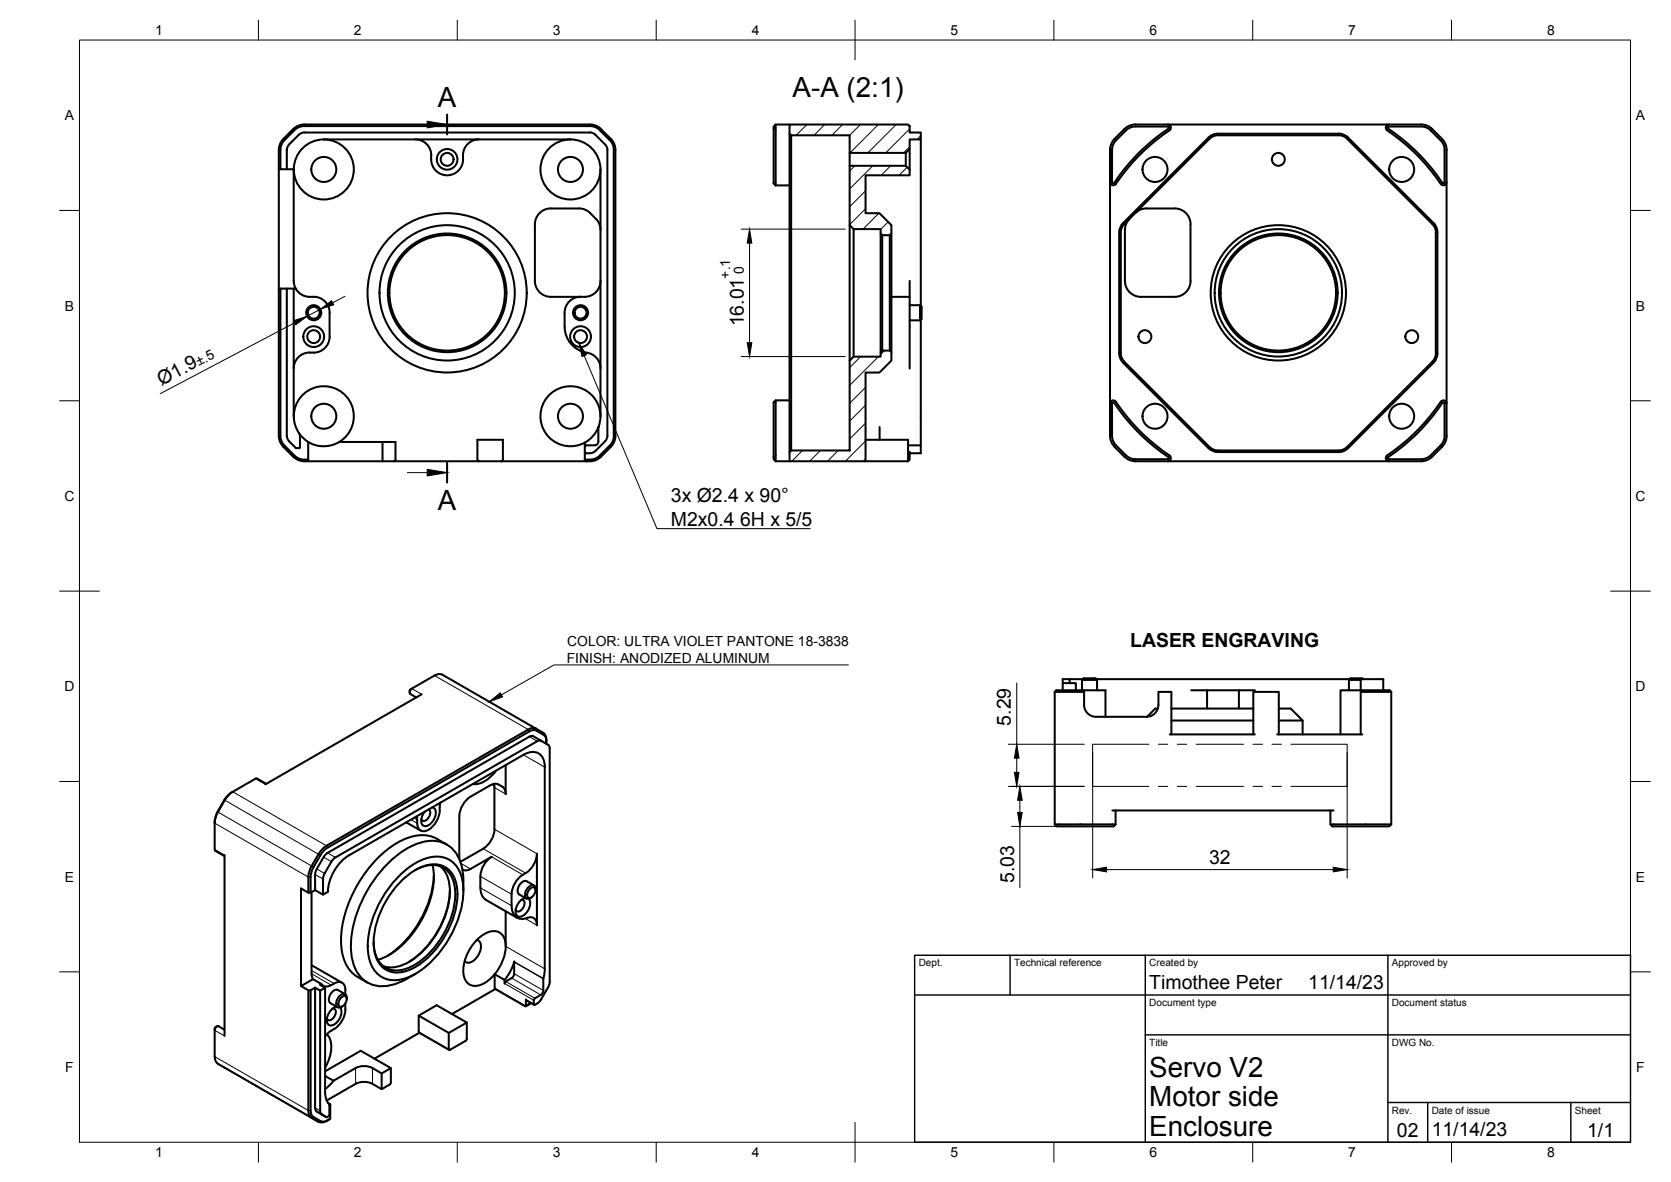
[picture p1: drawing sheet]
<svg xmlns="http://www.w3.org/2000/svg" width="420mm" height="297mm" viewBox="0 0 420 297" stroke-linecap="round" stroke-linejoin="round" font-family="sans-serif">
<!-- layer: Visible -->
<g fill="none" stroke="#000" stroke-width=".51">
<path d="M71.6 35.2l-.6 .7-.5 1.3v5.3h1.6M71.6 35.2l2.8-2.8 1.7-.7h72.2l.9 .1 1.3 .6 2.8 2.8M72.7 36.3l-.4 .7-.2 .7v4.8h1.8M73.7 32.5l-2.8 2.8-.7 1.4-.1 1v71.8M76.5 33.3h71.8M76.5 31.3h71.8M76.5 33.3l-1.1 .3-2.7 2.7M76.5 31.3l-1.5 .3-1.3 .8M81.4 35h62M81.4 35a7.5 7.5 0 0 0-7.5 7.6M81.4 35a7.5 7.5 0 0 1 7.6 7.6 7.5 7.5 0 0 1-7.6 7.5 7.5 7.5 0 0 1-7.5-7.5M104.4 35a4.1 4.1 0 0 1 4 5.1 4.1 4.1 0 0 0 4.6 3.9 4.1 4.1 0 0 0 3.4-5 4 4 0 0 1 4-4"/>
<path d="M148.3 33.3l1.1 .3 2.7 2.7M148.3 31.3l1.5 .3 1.3 .8 2.8 2.9 .7 1.4 .1 1M152.2 36.3l.4 .7 .1 .7M152.7 37.7v71.8M153.3 35.2l.8 1.1 .2 1.4v71.8M154.7 37.7v71.8M195 31.3v15.3l-.5-.5v-14.3zM195 31.3h3.5M198.5 31.3h29.8l.4 .4v1.6h2.8v1.7h-2.8v2.5l-.9 .9h-14.2v-4.4h-14.7l-.4-.4zM198.5 33.6v80M198.9 34v79.2M213.6 38.4v3.3"/>
<path d="M227.8 38.4v3.3M228.7 37.5v5.1M231.5 35v41.9M285.5 31.3h71.8M285.5 31.8h8.1l.3 .2-.1 .3M285.5 31.8l-.9 .1-1.2 .6-2.8 2.7-.7 1.2-.3 1.3v8.1l.4 .3a50.6 50.6 0 0 1 13.8-13.8M285.5 31.3l-1.5 .3-1.3 .8-2.8 2.9-.5 .9-.3 1v72.3M293.6 31.3a.79 .79 0 0 1 .8 .6 .79 .79 0 0 1-.4 .9 49.6 49.6 0 0 0-13.4 13.4M304.1 34.9l-21.4 21.4-.7 1.2-.2 .9v30.4l.2 .9 .7 1.2 21.4 21.4M304.2 34.9l1.1-.8 1-.1 31.2 .1 1.2 .8 21.5 21.4M349.1 32.3a49 49 0 0 1 13.6 13.7M349.1 32.3l-.2-.3 .3-.2h8.1l1.3 .2 .8 .5 3.1 3.1 .6 1.2 .1 .9"/>
<path d="M349.2 31.3a.8 .8 0 0 0-.7 .6 .8 .8 0 0 0 .3 .9 49.6 49.6 0 0 1 13.5 13.4M357.3 31.3l1 .1 1.4 .7 2.9 2.8 .8 1.3 .3 1.5M363.2 37.7v8.1M363.7 37.7v71.8M70.1 42.5h.4M73.9 42.6v28l.4 1.9M138.5 52.4h7.1M138.5 52.4a4 4 0 0 0-4 4v14.2a4 4 0 0 0 4 4h8.5a4 4 0 0 0 4-4M145.6 52.4l1.5 .3a6.9 6.9 0 0 1 2.7 2.3M149.8 55l.9 1.3 .3 1.5M151 42.6v62M195 46.6h3.5"/>
<path d="M213.6 41.7h14.2l.9 .9v1.5h-11.1v9.5h3.5l3 3v2.1l-.4 .4h-1.9l-.4-.4v-1.1h-6.8l-1-1zM213.6 56.6v34M214.6 57.6v32M221.4 58.7v29.8M221.8 59.1v29M223.7 59.1v29M224.1 58.7v29.8M279.1 45.8a.79 .79 0 0 0 .6 .7 .79 .79 0 0 0 .9-.3M282.4 56l21.5-21.4 1.3-.9 1.1-.1h30.3l1.5 .3 .9 .7 21.4 21.4 .9 1.4 .1 1v30.3l-.3 1.6-.7 .9-21.4 21.4-1.4 .8-1 .2h-30.3l-1.6-.4-.9-.6-21.4-21.4-.8-1.4-.2-1v-30.4l.2-1zM288.3 52.4h7M288.3 52.4l-1.6 .3-1.3 .8M295.3 52.4a4 4 0 0 1 4 4l.1 14.2a4 4 0 0 1-4.1 4h-8.4a4 4 0 0 1-4-4v-13.3l.5-1.5 .6-.8"/>
<path d="M360.2 56.3l.5 .8 .3 1.3M361 58.4v30.4M363.2 45.8l-.2 .3-.3-.1M363.7 45.8a.79 .79 0 0 1-.5 .7 .79 .79 0 0 1-.9-.3M70.1 72.5h.4M72.1 72.5h2.3M73.9 72.5v32.1M74.3 72.5l.8 1 1 .7 1.8 .4M77.9 74.6h1M78.9 74.6a4 4 0 0 1 4 4M82.9 78.6v6M146 74.6a4 4 0 0 0-4 4v3.5"/>
<path d="M224.1 74.6h4.6M228.7 76.7h2.6a2.04 2.04 0 0 1 .4 1.9 2 2 0 0 1-.4 1.9M228.7 70.6v22M231.3 76.7v3.8M77.9 88.6a4 4 0 0 0-4 4M82.9 84.6a4.2 4.2 0 0 1-5 4M142 82.1a6.8 6.8 0 0 0 6.3 6.7 4 4 0 0 1 2.7 3.8M213.6 90.6l1-1h6.8v-1.1l.4-.4h1.9l.4 .4v2.1l-3 3h-3.5v22.3h-19.1v-2.3l.4-.4h14.7zM228.7 80.5h2.6M231.5 80.3v33.6h-2.8M360.2 90.9l-21.5 21.4-1.2 .8-.9 .1h-30.3l-1.4-.3-.7-.6M361 88.7l-.3 1.4-.5 .8"/>
<path d="M70.1 109.5l.1 1 .7 1.4 2.8 2.9M70.5 109.5l.1 .9 .6 1.3 3.2 3.1 1.2 .6 1.9 .1v-4.4M70.5 109.5v-37h1.6v37M72.1 109.5l.2 .7 .4 .7M72.7 110.9l1.7 1.7M73.7 114.7l.8 .7 1 .4 2 .1v-.4M73.9 104.6l.4 2.6 .9 1.7M73.9 104.6a7.5 7.5 0 0 1 11.2-6.6 7.5 7.5 0 0 1 .2 13M74.4 112.6h.8M75.2 108.9l.2 .6v2.9l-.2 .2M75.2 108.9l1.1 1.2 1.2 .9M77.5 115.9h21.5"/>
<path d="M85.3 111a7.5 7.5 0 0 1-7.1 .4l-.7-.3M85.3 111.1h14.1v4.4M96.2 111.1v4.8M99.4 115.5l-.4 .4M120 115.5v-5h6.4v5M120.1 115.5l.3 .4M126.4 115.5l-.3 .4M147 111.2v4.3h1.8l1.3-.5 3.2-3M147.1 115.5l.4 .4M150.5 107.4v3.6a.9 .9 0 0 1-.9 .9h-2.2l-.3 .4M150.5 107.3v.1M151 104.6l-.5 2.7"/>
<path d="M151 104.6a7.5 7.5 0 0 0-10.5-6.9 7.5 7.5 0 0 0-2.3 12.3 7.5 7.5 0 0 0 12.3-2.7M151.1 114.7l-1.3 .9-1.5 .3h-49.3M152.7 109.5l-.1 .7-.5 .7-2.4 2.4-1 .6a1.51 1.51 0 0 1-1.6-.2v-.2M154.3 109.5l-.2 1.4-.8 1.1M154.7 109.5l-.1 1-.7 1.4-2.8 2.9M195 100.6v15.3l-.5-.5v-14.3l.5-.5h3.5M195 115.9h3.5M217.6 110.5h10.7v5.4M217.6 115.9h10.7M221.2 107.3v3.2M228.3 111.9h3.2M228.7 113.5v2l-.4 .4"/>
<path d="M279.1 109.5l.1 1 .7 1.4 2.8 2.9M279.6 109.5l.1 .9 .6 1.2 2.8 2.8 1.1 .7 1.3 .3M280.2 101.2a49 49 0 0 0 13.6 13.7M280.2 101.2l-.4-.1-.2 .3v8.1M280.6 101a50.4 50.4 0 0 0 13.6 13.6l.2 .5-.1 .5-.7 .3M280.6 101a.79 .79 0 0 0-.9-.4 .79 .79 0 0 0-.6 .8M282.7 114.7l1.3 .9 1.5 .3M293.8 114.8l.1 .4-.3 .2h-8.1M360.1 114.7l-1.3 .9-1.5 .3h-71.8M362.7 101.2a50.6 50.6 0 0 1-13.7 13.8l.2 .4h8.1l1.3-.3 1.2-.7 2.7-2.8 .6-1.2 .1-.9M362.7 101.2l.3-.1 .2 .3M363.2 101.4v8.1"/>
<path d="M363.7 101.4a.79 .79 0 0 0-.5-.8 .79 .79 0 0 0-.9 .4 50.7 50.7 0 0 1-13.7 13.6l-.2 .5 .2 .5 .6 .3M363.7 109.5l-.1 1-.7 1.4-2.8 2.9M103.5 173l5.8-3.2 .8-.4h.8l23.9 13.7M103.5 173.1l-.5 .4v.5M103.6 173l-.4 .5-.2 .7 1.7 1.1M106 174.5l-39.3 22.6M265.2 173.9v33.3h15.3M267.2 171.7h3.3v1.8M268.9 170.7h3.3M268.9 170.7h-1.7v2.8M268.9 170.7v1M272.1 170.9h3.7"/>
<path d="M272.6 173.5h-7l-.4 .4M272.6 173.5h5.4v6.6M272.6 173.5v.4h-7.4M272.6 173.9v3.2a2.99 2.99 0 0 0 3 3h12.7a2.99 2.99 0 0 0 3-2.9v-3.3h3.2v10.7M275.7 170.7h63.7M275.8 170.9a2.31 2.31 0 0 0-2.2-.4h-1.1l-.4 .4v2.6M275.8 170.9v2.6M291.1 178.1h-.6l-2.1 2M294.5 178.1h20.6M299.5 173.5h16M303.5 173.5v4.6M311.5 173.5v4.6"/>
<path d="M321.5 178.1h3l3 3v3.5M339.2 170.9h2.9M342.2 173.5v.2a1.77 1.77 0 0 0 1.7 .2h5.9l-.4-.4h-7.3v11.1M342.8 170.7l-.2-.2h-1.5a1.97 1.97 0 0 0-1.9 .4v2.6M347.8 173.5v-2.8h-5.7v2.8h-5v11.1M349.8 173.9v33.3h-15.3M58.5 199l-1.1 .8-1 1.2M67 197l-2.5-1.4-6.3 3.6-1.4 1.4-2 3.4-.6 1.5-.2 1.3M124.2 197l.1 11.4a6.2 6.2 0 0 1-2.8 4.9l-5.8 3.3M124.8 193.6a7 7 0 0 1-5.9 3.4M126.3 197.7a2.36 2.36 0 0 0-3-.4l-5 2.9a6.2 6.2 0 0 0-2.8 4.9v10.8M127.1 192.3l.1 7.2-.4-1.3-.5-.5"/>
<path d="M131.6 189.7l-43.8 25.2a11.8 11.8 0 0 0-5.4 9.2l-1.2 .7v-3.9l.4-1.4M131.6 189.7a3.3 3.3 0 0 1 3.8-.4 3.3 3.3 0 0 1 1.6 3.5v51.1l-.4 2M133.1 183.8l-51.1 29.5-1.4 1.6-2.2 4-.3 1.5v3.9l1.1-.6v-3.9M133.1 185.1l-50.7 29.2-1 1.1M133.1 185.1l.5-.2 .5 .1 3.9 2.3 .2 .8v58.6l-.4 1.4M134.8 183.1l-1.1-.1-.9 .3-50.7 29.2-.7 .6-1 1.1-2 3.4M134.8 183.1l1.7 1 .6 .5 .2 .9 .1 1.4M134.9 183.6l2 1.2 .4 .6 .1 .9M134.9 183.6l-.6-.1-1.2 .3M136.1 186.2l-.5-.1-.5 .2-50.8 29.2-.7 .7-2 3.3M294.1 184.6h21.4M294.5 181.1h20.6"/>
<path d="M315.1 184.6v-10.7h6.4v10.7M321.1 184.6h21.4M321.5 181.1h6M54.1 213.8l2.4 1.3M56.4 201l-1.9 3.5-.5 1.5v7.5l.2 .3M56.5 214.9v45.4M78.4 217.6l-.8 2.4-.1 4.3M81.4 215.4l-1.9 3.3-.3 1.1M102.2 206.7l3.5 2M104.3 218.7a7 7 0 0 1 7.6-.3 7.6 7.6 0 0 1 2.6 6.3 22.2 22.2 0 0 1-11.5 18.4 5.8 5.8 0 0 1-8.3-2.6l-.7-2.4v-1.4M107.8 203.4a1.86 1.86 0 0 1-.8 2.8 .66 .66 0 0 1-1.1-.4M108.7 202.9a1.64 1.64 0 0 1 .7 2.4 2.72 2.72 0 0 1-2.9 2.2 2.61 2.61 0 0 1 .3-3.5"/>
<path d="M108.8 217.4a20.8 20.8 0 0 1-3.7 15.3 19.9 19.9 0 0 1-10.1 8.5M110.7 201.7l-.1 .3a8.7 8.7 0 0 1-1.3 5.1 3.4 3.4 0 0 1-3.3 1.7 2.82 2.82 0 0 1-1.1-3.1l-.1-.5M110.7 217.7a8.8 8.8 0 0 1 2.3 8.1 22.7 22.7 0 0 1-10.7 16.2 7.4 7.4 0 0 1-6 .8M112.4 212.2a9.8 9.8 0 0 0-7.2-2.3 19.4 19.4 0 0 0-11.9 7.6 30 30 0 0 0-7.5 20.4 9.5 9.5 0 0 0 4.1 7.6l2.5 1.4M118.3 218.4l-.4 .2a1.74 1.74 0 0 1-1.6-.1M123.6 215.3l-5.3 3.1M123.6 215.3a6.2 6.2 0 0 0-2.8 4.9M265.2 207.2l.5 .5h14.3l.5-.5M279.7 203.7h55.6M280.5 203.7v3.5M334.5 203.7v3.5l.5 .5h14.3l.5-.5M78.1 224.3h-.6l-1.8-1v24.5l3-1.7 2.1 1.2-.3 .2 1.2 .7-1.2 .7"/>
<path d="M78.3 224.2v20.5M79.2 223.7l2 1.1M99.8 220.7a15.3 15.3 0 0 1 10-5.4 6.4 6.4 0 0 1 6.4 5.6 22.5 22.5 0 0 1-4.1 16.2 21.4 21.4 0 0 1-10.4 8.8 6.5 6.5 0 0 1-8.9-5.2 22.5 22.5 0 0 1 4-16.2zM101.1 221.2a11.4 11.4 0 0 1 9-3.9 6.1 6.1 0 0 1 4.9 6.1 22.5 22.5 0 0 1-11.7 20.2 6 6 0 0 1-8.3-2 13.6 13.6 0 0 1-.1-10.3 25 25 0 0 1 6.2-10.1zM109.1 220a26.8 26.8 0 0 1-11.6 20.2M113.1 223.8a23.3 23.3 0 0 1-10.3 18M116.5 221.4v2.5M116.5 221.4a10 10 0 0 0-4.4-9.3 9.8 9.8 0 0 0-9 .7 30.8 30.8 0 0 0-14.9 25.8 9.5 9.5 0 0 0 4.8 8.6 10.5 10.5 0 0 0 9.4-1.3l2.1-1.2M119.9 236.2a1.78 1.78 0 0 1 .9 2.7 3.9 3.9 0 0 1-3.3 3l-.7-.4M120.8 220.2v2.9M120.8 223.1v.7a3.1 3.1 0 0 0 1.4 2.3M122.2 226.1l7.8 4.5"/>
<path d="M127.1 229v8.8M127.2 237.8a11.6 11.6 0 0 1-2.8 7M127.2 237.8a3.2 3.2 0 0 0-4-3.7 10.9 10.9 0 0 0-6.6 10.9 3.1 3.1 0 0 0 4.8 2.3 9.2 9.2 0 0 0 3-2.5M128.6 224.7v2.9M128.6 224.7a6.7 6.7 0 0 1 4.2-5.7l1-1 .7-1.4 .5-2.1v18a1.69 1.69 0 0 0-.6-1.7 1.69 1.69 0 0 0-1.8-.1M128.7 227.6a2.78 2.78 0 0 0 1 2.8 2.78 2.78 0 0 0 2.9 .3M130.5 224.8l1.9 1M131.1 226.1h.3a1.55 1.55 0 0 1-.2 2.5 .87 .87 0 0 1-1.5 0M132.1 225.6a3.6 3.6 0 0 0-2.3 4.3 1.38 1.38 0 0 0 2.3-.2 3.1 3.1 0 0 0 .9-3.8M133.3 223.4a.77 .77 0 0 1 1.3 0 1.95 1.95 0 0 1-1.6 2.3 1.29 1.29 0 0 1 0-2zM133.6 225.6l-.3 .1M134.2 222.5l-1.8-1a2.27 2.27 0 0 0-2.1 3l.2 .2"/>
<path d="M134.6 223.7a.95 .95 0 0 0-.4-1.2 .95 .95 0 0 0-1.3 .4 2.23 2.23 0 0 0-.6 2.8l.6 .2 .4-.2M54.5 257.9l-.5 .6v7l.1 .9 .4 .7 25.6 14.8M54.9 257.9l1.6 .9M55 257.9l-.7 .2-.3 .8M75.7 247.8l1.8 1.1h.6M77.5 248.9v30.2M78.3 242.6l7.7 4.4M78.4 244.7l.3 1.4M79.2 248.2l-1.1 .7v30.2M80.5 248.9l-1.3-.7v30.2M80.5 248.9v30.3l.2 .7 1.4 .9M81.7 248.2v26.2l.3 1.8 .8 1.4 .1 2.6-.8 .5"/>
<path d="M82.2 259.9a6.1 6.1 0 0 1 .5 6.4l-.9 2M83.1 252.1l1.8 1M83.3 259l-1.6 1.4M83.6 253.5h.4a1.55 1.55 0 0 1-.3 2.4 .87 .87 0 0 1-1.5 0M84 247.2a2.39 2.39 0 0 1-2.9 .4l-.3-.3M84 258.6l-.7 .4M84 247.2a1.74 1.74 0 0 1 2-.2 1.74 1.74 0 0 1 .8 1.8M84.6 253a3.6 3.6 0 0 0-2.2 4.2 1.38 1.38 0 0 0 2.2-.2 3.1 3.1 0 0 0 .9-3.8M84.9 248.8l1.9 1M85 248.8a2.27 2.27 0 0 0-2.2 3l.3 .3M85.8 250.7a.77 .77 0 0 1 1.3 0 1.95 1.95 0 0 1-1.6 2.3 1.29 1.29 0 0 1 0-2zM86.8 248.8v1.1"/>
<path d="M86.8 252.2v1.5M86.8 253.7a6.2 6.2 0 0 1-2.8 4.9M87.2 250.7a.91 .91 0 0 0-.7-1 .91 .91 0 0 0-1.1 .5 2.23 2.23 0 0 0-.6 2.9 1.17 1.17 0 0 0 1.3-.2M87.2 250.7v.3M105.3 255.2l7.5 4.4v4.1M105.4 259.6l-11.3 6.5M117.4 257l-4.6 2.6M124.4 244.8l.1 3.7 7.6 4.4M124.4 244.8l2.5 1.5v.8M124.5 248.5l-10.9 6.3M129.3 241.8v2.9l-.2 .6-.4 .5-1.5 .9-.3 .4M129.3 241.8v-.1l-1.1 2.7-1.3 1.9"/>
<path d="M132.2 252.8l-.1 .1 .1-.1M132.8 252.5l-.6 .3M132.8 252.5h.1M133.1 252.3l-.3 .2M133.5 252.1l-1.3 .7M134.2 251.4l.1 1.1 .8-.3M134.3 252.5l-2.1-1.3v1.6M136 250l-1.5 .9-.3 .4M136.6 245.9v3.3l-.6 .8M137.8 248.1l-1.9 3.3-.8 .8M77.5 279l.3 1.4 .6 .5M79.2 278.4l.1 .6 .4 .3 2.4 1.5"/>
<path d="M81.7 269.2l9-5.1 7.6 4.3-.1 3.8-2.2 1.5a7.4 7.4 0 0 0-4.1-1.8l-1.3 .1-1.2 .4-7.3 4.2M81.7 270.4l2.2 1.2 5.5-3.2 1.2-.4 1.3-.1a7.2 7.2 0 0 1 4.1 1.9v3.9M82.5 277.2l.5 .3M82.7 277.4l.3 .1M83 277.5v3.7l-1 .5-1.1 .1-2-1.1-.5-.5-.3-1.1M83.9 271.6l-2.1 2.1M98.3 268.4l-2.3 1.4M112.9 263.7l.2 .1M113.1 263.8l4.1-2.4 .2-4.4-7.6-4.4-4.5 2.6v4.2l7.6 4.4M82.1 281.7l-1.3 .4-.7-.2M83 281.2l-.9 .5"/>
<circle cx="81.4" cy="42.6" r="3.1"/>
<circle cx="112.4" cy="40" r="1.62"/>
<circle cx="112.4" cy="40" r="2.59"/>
<circle cx="143.4" cy="42.6" r="7.5"/>
<circle cx="143.4" cy="42.6" r="3.1"/>
<circle cx="290.4" cy="42.6" r="3.1"/>
<circle cx="321.4" cy="40" r="1.62"/>
<circle cx="352.4" cy="42.6" r="3.1"/>
<circle cx="78.9" cy="78.6" r="1.89"/>
<circle cx="78.9" cy="78.6" r="1.49"/>
<circle cx="112.4" cy="73.6" r="20"/>
<circle cx="112.4" cy="73.6" r="14.9"/>
<circle cx="112.4" cy="73.6" r="14.5"/>
<circle cx="112.4" cy="73.6" r="17"/>
<circle cx="146" cy="78.6" r="1.89"/>
<circle cx="146" cy="78.6" r="1.49"/>
<circle cx="321.4" cy="73.6" r="17"/>
<circle cx="321.4" cy="73.6" r="14.9"/>
<circle cx="321.4" cy="73.6" r="14.5"/>
<circle cx="321.4" cy="73.6" r="16"/>
<circle cx="78.9" cy="84.6" r="1.62"/>
<circle cx="78.9" cy="84.6" r="2.61"/>
<circle cx="146" cy="84.6" r="2.61"/>
<circle cx="146" cy="84.6" r="1.62"/>
<circle cx="287.9" cy="84.6" r="1.62"/>
<circle cx="355" cy="84.6" r="1.62"/>
<circle cx="81.4" cy="104.6" r="3.1"/>
<circle cx="143.4" cy="104.6" r="3.1"/>
<circle cx="290.4" cy="104.6" r="3.1"/>
<circle cx="352.4" cy="104.6" r="3.1"/>
</g>
<!-- layer: Visible Narrow -->
<g fill="none" stroke="#000" stroke-width=".25">
<path d="M103.5 173l2.5 1.5M109.3 169.8l23.5 13.5 .3 .5M58.5 199l23.6 13.5 .3 .5M64.2 195.7l2.5 1.4M123.6 197.2l.7 .4M124.3 197.9l2.8 1.6M125.2 197.1l1.1 .6M131.6 189.7l5.4 3.1M133.1 185.1l2 1.2M134.8 183.1l.1 .5M136.5 184.1l.1 .5M54 206.8l23.5 13.6h.6"/>
<path d="M54 213.5l2.5 1.4M54.7 204l24.1 13.9M56.4 201l24.2 13.9M79.2 219.8l2 1.1M79.7 218.4l1.9 1.1M81.4 215.4l1.9 1.1M82.4 214.3l1.9 1.2M103.3 206l1.6 .9M104 205.6l.9 .5M115.9 217l2.4 1.4M121.5 213.3l10.7 6.1M123.6 215.3l7.9 4.5"/>
<path d="M124.3 208.4l10.7 6.1M120.8 223.1l7.8 4.5M120.8 220.2l7.8 4.5M127.1 237.8l9.9 5.7M132.1 230.8l2.9 1.7M54 258.9l2.5 1.4M78.3 244.7l5 2.9M78.3 243.9l5.7 3.3M105.3 259.3l7.5 4.4M124.4 248.3l7.8 4.5M126.9 247.1l7.3 4.3M127.2 246.7l7.3 4.2"/>
<path d="M128.7 245.8l7.3 4.2M129.3 241.8l7.3 4.2M129.3 244.7l7.3 4.2M129.3 241.7l7.3 4.2M132.2 251.2l2 1.1M133.1 252.3l-.3 .2M54 265.5l23.5 13.6h.6M54.8 267.3l25.3 14.6 .5-.2M79.2 278.4l1.3 .8M79.7 279.3l1.2 .8M89.4 268.4v4M93.7 268.4v4"/>
<path d="M78.8 280.7l-.4 .2M80.8 280l1.3 .8M82.4 281.5l-.3 .2"/>
</g>
<!-- layer: Reference -->
<path d="M288.9 187h-14.2v10.6h14.2M291.3 187h2.3M291.3 197.6h2.3M296 187h2.4M296 197.6h2.4M300.8 187h11.9M300.8 197.6h11.9M315.1 187h2.4M315.1 197.6h2.4M319.8 187h2.4M319.8 197.6h2.4M324.6 187h14.1v10.6h-14.1" fill="none" stroke="#000" stroke-width=".25"/>
<!-- layer: BORDER -->
<g fill="none" stroke="#000" stroke-width=".25">
<path d="M20 10.1h390v276.9h-390zM65 5.1v5M115 5.1v5M165 5.1v5M215 5.1v10M265 5.1v5M315 5.1v5M365 5.1v5M15 52.9h5M410 52.9h5M15 100.7h5M410 100.7h5"/>
<path d="M15 148.6h10M405 148.6h10M15 196.4h5M410 196.4h5M15 244.2h5M410 244.2h5M65 287v5M115 287v5M165 287v5M215 282.1v9.9M265 287v5M315 287v5"/>
<path d="M365 287v5"/>
</g>
<!-- layer: TITLEBLOCK -->
<path d="M230 240.1h180v46.9h-180zM230 250h180M254 240.1v9.9M288 240.1v46.9M349 240.1v46.9M288 260.1h122M349 277.1h61M359 277.1v9.9M395 277.1v9.9" fill="none" stroke="#000" stroke-width=".36"/>
<!-- layer: Hole Notes -->
<path d="M145.5 86.2l1.9 3-1.1 .4z" fill="#000" stroke="#000" stroke-width=".25"/>
<path d="M146.9 89.4l18.3 43.4h38.5" fill="none" stroke="#000" stroke-width=".25"/>
<!-- layer: FD_Dimensions -->
<g fill="none" stroke="#000" stroke-width=".25">
<path d="M186.4 57.6h26.1M80.6 77.7l-3.4 1.8M86.7 74.5l-3 1.6M188.5 61.1v25M74.1 81.1l-33.8 17.8M186.4 89.6h26.1M255.7 171.6v15.4M253.5 197.6h19.1M253.5 187h19.1M255.7 190.5v3.6M274.7 189.1v31.5M338.7 189.1v31.5"/>
<path d="M254.3 207.7h15.2M256.4 201.1v3.1M256.4 207.7v15.4M278.2 218.5h57"/>
</g>
<path d="M80.6 77.7l2.8-2.1 .5 1zM188.5 57.6l.5 3.5h-1.1zM73.8 80.6l3.4-1.1-2.8 2.1zM187.9 86.1h1.1l-.5 3.5zM255.1 194.1h1.1l-.5 3.5zM255.7 187l.5 3.5h-1.1zM256.4 197.6l.6 3.5h-1.1zM255.9 204.2h1.1l-.6 3.5zM274.7 218.5l3.5-.6v1.2zM335.2 217.9l3.5 .6-3.5 .6z" fill="#000" stroke="#000" stroke-width=".25"/>
<!-- layer: Hatching -->
<g fill="none" stroke="#000" stroke-width=".25">
<path d="M202.9 31.3l-2.7 2.7M207.4 31.3l-2.7 2.7M211.9 31.3l-2.7 2.7M216.3 31.3l-2.7 2.7M220.9 31.3l-7.2 7.1M225.3 31.3l-7.1 7.1M228.7 32.4l-6 6M228.7 36.9l-1.5 1.5M231.5 34.1l-.9 1M215 41.7l-1.4 1.3M217.6 48l-4 4M217.6 52.5l-4 4"/>
<path d="M219.5 41.7l-5.9 5.8M221 53.6l-4 4M223.3 55.8l-1.9 1.9M223.9 41.7l-2.3 2.4M228.1 42l-2 2.1M216.4 89.6l-2.8 2.8M217.6 97.4l-4 4M220.9 89.6l-7.3 7.3M222.4 88.1l-1 1M201.8 113.2l-2.7 2.7M206.3 113.2l-2.7 2.7M210.8 113.2l-2.7 2.7"/>
<path d="M217.6 101.9l-4 4M217.6 106.3l-4 4M217.6 110.9l-5 5M217.6 115.3l-.5 .6"/>
</g>
<!-- layer: Section Lines -->
<path d="M112.4 28.8v5M112.4 116.3v5" fill="none" stroke="#000" stroke-width=".51"/>
<path d="M102.4 31.3h5M102.4 118.8h5" fill="none" stroke="#000" stroke-width=".25"/>
<path d="M107.4 30.5l5 .8-5 .8zM107.4 117.9l5 .9-5 .8z" fill="#000" stroke="#000" stroke-width=".25"/>
<!-- layer: Leaders -->
<path d="M123 176.3l2.8-2.2 .6 1z" fill="#000" stroke="#000" stroke-width=".25"/>
<path d="M213.3 167.1h-74l-13.2 7.5" fill="none" stroke="#000" stroke-width=".25"/>
<g font-size="7">
<text x="110.1" y="26.8">A</text>
<text x="199.3" y="24.4">A-A (2:1)</text>
<text x="110.1" y="128.3">A</text>
<text x="289" y="270.6">Servo V2</text>
<text x="289" y="278.1">Motor side</text>
<text x="289" y="285.5">Enclosure</text>
</g>
<g font-size="4.9">
<text x="187" y="82" transform="rotate(-90 187 82)">16.01</text>
<text x="40.6" y="97" transform="rotate(-28 40.6 97)">Ø1.9</text>
<text x="168.7" y="126.2">3x Ø2.4 x 90°</text>
<text x="168.7" y="132.2">M2x0.4</text>
<text x="186.1" y="132.2">6H x 5/5</text>
<text x="284.2" y="162.7">LASER ENGRAVING</text>
<text x="254.2" y="182.3" transform="rotate(-90 254.2 182.3)">5.29</text>
<text x="255" y="221.9" transform="rotate(-90 255 221.9)">5.03</text>
<text x="304" y="217.1">32</text>
<text x="289" y="248.5">Timothee Peter</text>
<text x="329" y="248.5">11/14/23</text>
<text x="351.3" y="285.7">02</text>
<text x="360" y="285.5">11/14/23</text>
<text x="399.1" y="285.7">1/1</text>
</g>
<g font-size="3.5">
<text x="39" y="8.8">1</text>
<text x="89" y="8.8">2</text>
<text x="139" y="8.8">3</text>
<text x="189" y="8.8">4</text>
<text x="239" y="8.8">5</text>
<text x="289" y="8.8">6</text>
<text x="339" y="8.8">7</text>
<text x="389" y="8.8">8</text>
<text x="16.3" y="30.2">A</text>
<text x="411.3" y="30.2">A</text>
<text x="183.6" y="70" transform="rotate(-90 183.6 70)">+.1</text>
<text x="187" y="68.8" transform="rotate(-90 187 68.8)">0</text>
<text x="16.3" y="78">B</text>
<text x="411.3" y="78">B</text>
<text x="50" y="92.1" transform="rotate(-28 50 92.1)">±.5</text>
<text x="16.2" y="125.9">C</text>
<text x="411.2" y="125.9">C</text>
<text x="142.5" y="166.6">FINISH: ANODIZED ALUMINUM</text>
<text x="142.6" y="162.4">COLOR: ULTRA VIOLET PANTONE 18-3838</text>
<text x="16.2" y="173.7">D</text>
<text x="411.2" y="173.7">D</text>
<text x="16.3" y="221.6">E</text>
<text x="411.3" y="221.6">E</text>
<text x="16.4" y="269.4">F</text>
<text x="411.4" y="269.4">F</text>
<text x="39" y="290.8">1</text>
<text x="89" y="290.8">2</text>
<text x="139" y="290.8">3</text>
<text x="189" y="290.8">4</text>
<text x="239" y="290.8">5</text>
<text x="289" y="290.8">6</text>
<text x="339" y="290.8">7</text>
<text x="389" y="290.8">8</text>
</g>
<g font-size="2.5">
<text x="231" y="242.9">Dept.</text>
<text x="255" y="242.9">Technical reference</text>
<text x="289" y="242.9">Created by</text>
<text x="350" y="242.9">Approved by</text>
<text x="289" y="252.8">Document type</text>
<text x="350" y="252.8">Document status</text>
<text x="289" y="262.9">Title</text>
<text x="350" y="262.9">DWG No.</text>
<text x="350" y="279.9">Rev.</text>
<text x="360" y="279.9">Date of issue</text>
<text x="396" y="279.9">Sheet</text>
</g>
</svg>
